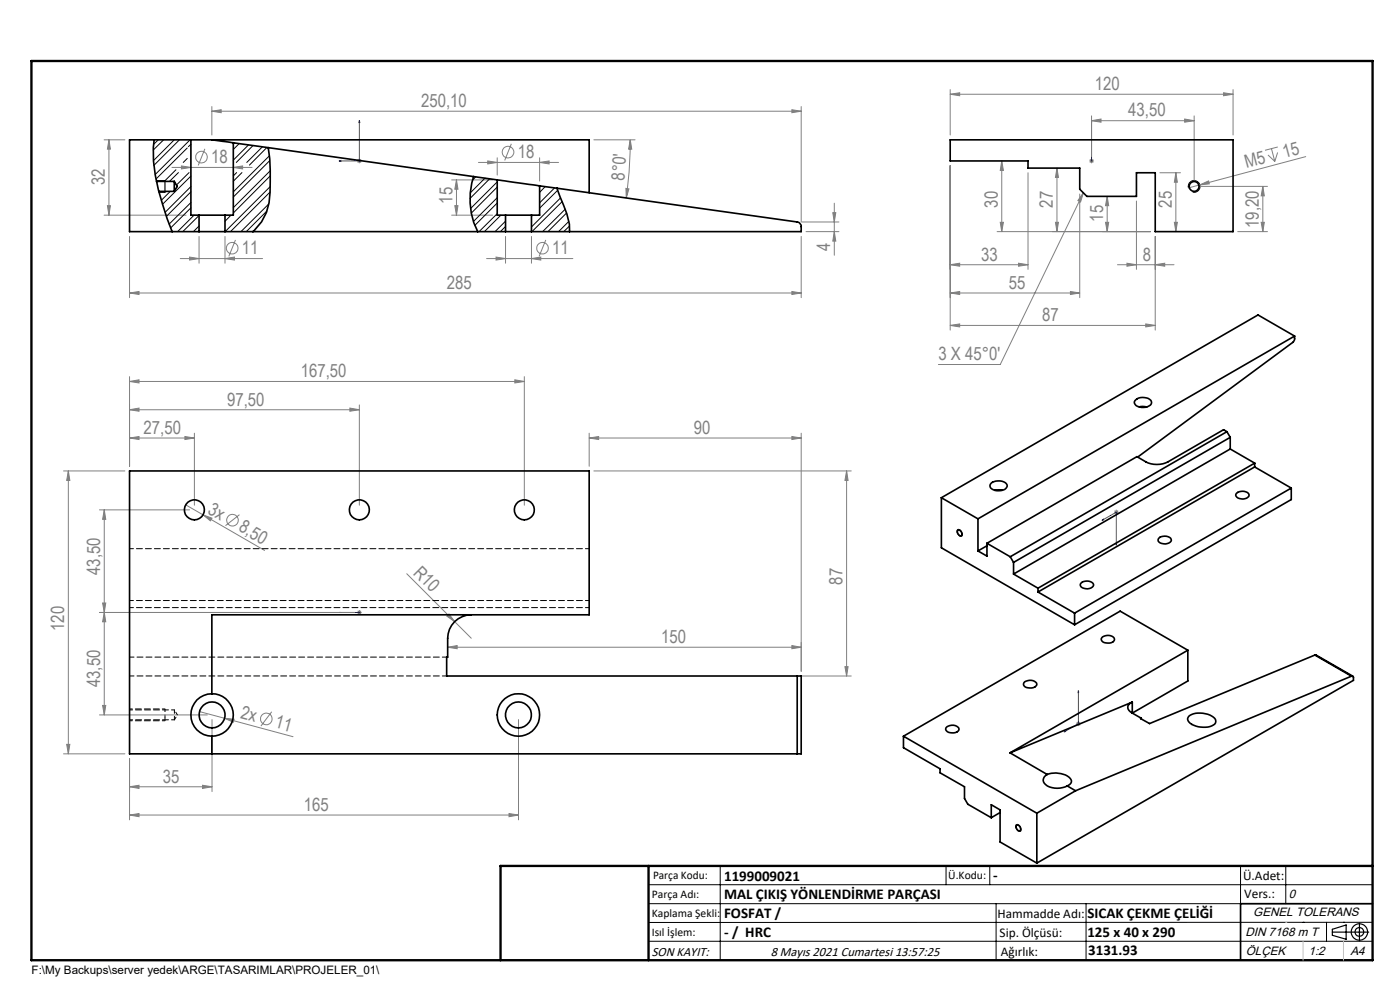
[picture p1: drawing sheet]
<svg xmlns="http://www.w3.org/2000/svg" width="297mm" height="210mm" viewBox="0 0 297 210" stroke-linecap="round" stroke-linejoin="round" font-family="sans-serif">
<g fill="none" stroke="#808080" stroke-width=".21">
<path d="M201.6 20l2-.3v.6zM201.6 19v9.6M201.6 20h60M259.6 19.7l2 .3-2 .3zM261.6 19v9.6M22.1 29.7h4.4M23.1 29.7l.3 1.9h-.6zM23.1 29.7v15.9M36.5 35.5h17M38.5 35.2l2 .3-2 .3zM43.5 31.6l-1.4 3.5M44.9 23.6l2-.3v.6z"/>
<path d="M44.9 22.6v6M44.9 23.6h125.1M49.5 35.5l2-.3v.6zM75.7 34.1h1M75.9 33.8l.7 .7M76.2 33.6v1M76.6 33.8l-.7 .7M95.8 38.2h8.7M96.8 38.2l.4 1.9h-.7zM96.8 38.2v7.4M101.5 34.5h17M103.5 34.1l2 .4-2 .3z"/>
<path d="M105.5 33.5v3.6M108.5 30.5l-1.4 3.5M114.5 34.5l2-.4v.7zM114.5 33.5v4.9M126 29.7h8.7M132.8 40l.6 .1-.5 1.9zM133.7 29.7l.3 1.9h-.6zM133.7 29.7a94.4 94.4 0 0 1-.8 12.3M168 23.3l2 .3-2 .3zM170 22.6v24.5M201.6 35.1v34.9M212.5 34.1v15"/>
<path d="M212.5 34.1l.4 2.1h-.7zM218.1 36.6v20.5M224.2 35.7l.3 1.9h-.6zM224.2 35.7v13.4M231.1 34.1h1M231.2 33.8l.7 .7M231.6 25.6l2-.3v.6zM231.6 24.6v8.6M231.6 25.6h21.7M231.6 33.6v1M231.9 33.8l-.7 .7M246.1 36.6h4.3"/>
<path d="M249.4 36.6l.4 2.1h-.7zM249.4 36.6v12.5M251.3 25.3l2 .3-2 .3zM253.3 24.6v14M254.3 39.5h14.6M254.5 39.2l1.9-.8 .1 .6zM254.5 39.2l-2.4 .7M267.9 39.5l.3 2h-.7zM267.9 39.5v9.6M269 32.9l1.4 1.3M269.7 31.5l.7 2.7M271 32.3l-.6 1.9"/>
<path d="M271.1 31.2l-2.7 .7M277 33.2l-22.5 6M22.1 45.6h17.4M22.8 43.6h.6l-.3 2zM27.5 50.2v12.9M38.2 54.8h17.5M40.2 54.5l2 .3-2 .4zM42.2 50.2v5.6M47.7 54.8l2-.3v.7zM47.7 50.2v5.6M50 50.9l-1.5 3.5M95.8 45.6h8.7"/>
<path d="M96.5 43.6h.7l-.4 2zM103.2 54.8h18.3M105.2 54.5l2 .3-2 .4zM107.2 50.2v5.6M112.7 54.8l2-.3v.7zM112.7 50.2v5.6M115.8 50.9l-1.4 3.5M170 50.2v12.9M170.1 47.1h7.9M171 49.1h7M176.7 45.1h.6l-.3 2zM177 49.1l.3 2h-.6z"/>
<path d="M177 43.1v11M201.6 56.2l2-.4v.7zM201.6 56.2h16.5M211.5 49.1h32.6M212.2 47.2h.7l-.4 1.9zM216.1 55.8l2 .4-2 .3zM223.9 47.2h.6l-.3 1.9zM229.1 41.2v21.9M229.8 40.9l-.6 2-.5-.4zM229.8 40.9l-17.6 36.4h-13.1M234.5 47.2h.7l-.3 1.9zM234.9 41.7l.3 1.9h-.7z"/>
<path d="M234.9 41.7v7.4M237.1 56.2h12M239.1 55.8l2 .4-2 .3zM241.1 42.6v14.5M245.1 56.2l2-.4v.7zM245.1 50.2v19.8M249.1 47.2h.7l-.4 1.9zM262.6 49.1h6.3M267.5 47.2h.7l-.3 1.9zM27.5 62.2l2-.4v.7zM27.5 62.2h142.5M27.5 79.9v19"/>
<path d="M111.2 79.9v27.3M168 61.8l2 .4-2 .3zM201.6 62.2l2-.4v.7zM201.6 69l2-.3v.6zM201.6 62.2h27.5M201.6 69h43.5M227.1 61.8l2 .4-2 .3zM243.1 68.7l2 .3-2 .3zM13.5 99.9h13M14.5 99.9l.3 2h-.7zM14.5 99.9v60M27.5 92.9l2-.3v.6z"/>
<path d="M27.5 86.9l2-.3v.6zM27.5 80.9l2-.3v.6zM27.5 92.9h13.7M27.5 86.9h48.7M27.5 80.9h83.7M39.2 92.6l2 .3-2 .3zM41.2 91.9v15.3M74.2 86.6l2 .3-2 .3zM76.2 85.9v21.3M109.2 80.6l2 .3-2 .3zM125 92.9l2-.3v.6zM125 92.9h45"/>
<path d="M125 91.9v7M126 99.9h54.6M168 92.6l2 .3-2 .3zM170 91.9v50.5M179.6 99.9v43.5M179.6 99.9l.3 2h-.7zM21.1 108.2h19.1M22.1 108.2v43.5M22.1 108.2l.3 2h-.6zM39.4 107.1l16.7 9.7M43.1 109.2l1.9 .7-.4 .6zM50.8 109.2l-3 2.3"/>
<path d="M236.3 108.6h1M236.5 108.3l.7 .7M236.8 108.1v1M237.2 108.3l-.7 .7M21.1 129.9h54.1M21.8 127.9h.6l-.3 2zM22.1 129.9l.3 2h-.6zM75.7 129.9h1M75.9 129.6l.7 .7M76.2 129.4v1M76.6 129.6l-.7 .7M86.3 121.7l13.7 13.7"/>
<path d="M95 137.3h75M95 137.3l2-.4v.7zM95.2 130.2l1.2 1.7-1.6-1.2zM168 136.9l2 .4-2 .3zM13.5 159.9h13M14.1 157.9h.7l-.3 2zM21.1 151.7h22.9M21.8 149.6h.6l-.3 2.1zM42.3 150.9l5.3 1.5M45 152.6v15.3M47.6 152.4l2.1 .2-.2 .6zM47.6 152.4l14.6 3.9"/>
<path d="M57.6 151l-2.2 3M110 152.6v21.3M170.1 143.4h10.5M179.2 141.4h.7l-.3 2zM228.3 153.5h1M228.4 153.2l.7 .7M228.8 153v1M229.1 153.2l-.7 .7M27.5 172.9l2-.3v.6zM27.5 166.9l2-.3v.6zM27.5 160.9v13M27.5 172.9h82.5"/>
<path d="M27.5 166.9h17.5M43 166.6l2 .3-2 .3zM108 172.6l2 .3-2 .3z"/>
<circle cx="42.8" cy="33.3" r="1.23"/>
<circle cx="107.8" cy="32.3" r="1.24"/>
<circle cx="49.3" cy="52.7" r="1.23"/>
<circle cx="115.1" cy="52.7" r="1.23"/>
<circle cx="49.3" cy="110.3" r="1.24"/>
<circle cx="56.5" cy="152.5" r="1.23"/>
</g>
<g fill="none" stroke="#000" stroke-width=".21">
<path d="M33.2 38.3h1.8M252.1 39.9a1.23 1.23 0 0 1 1.1-1.6 1.23 1.23 0 0 1 1.4 1.3 1.23 1.23 0 0 1-1.6 1.1M33.8 40.8h1.2M203.1 112.4a.9 .9 0 0 1 .9 .4 .9 .9 0 0 1 0 1 1 1 0 0 1-.9-1.4zM215.5 175a.89 .89 0 0 1 1 .3 .89 .89 0 0 1 0 1 1 1 0 0 1-1-1.3zM137.6 187.7h153.6M137.6 191.7h153.6M137.6 199.7h153.6M152.8 183.7v20M200.7 183.7v4M210 183.7v4M211.3 191.7v12"/>
<path d="M230.4 191.7v12M263.2 183.7v20M272.8 183.7v8M276.4 195.6h.1M281.4 195.6v4.1M285 195.6h.1M291.2 195.6l-153.6 .1"/>
</g>
<g fill="none" stroke="#000" stroke-width=".25">
<path d="M35 38.3v2.5M282.6 197.7h7.8M282.6 197.1l3-.9v3l-3-.8zM288.4 195.8v3.8M106.2 203.7h185"/>
<circle cx="288.4" cy="197.7" r="1.74"/>
<circle cx="288.4" cy="197.7" r=".93"/>
</g>
<path d="M35 152.1v.8" fill="none" stroke="#000" stroke-width=".21" stroke-dasharray="1.3 .6" stroke-dashoffset=".4" stroke-linecap="butt"/>
<path d="M35 150.4v1.2" fill="none" stroke="#000" stroke-width=".21" stroke-dasharray="1.3 .6" stroke-dashoffset=".6" stroke-linecap="butt"/>
<g fill="none" stroke="#00f" stroke-width=".21">
<path d="M71.9 34.1l.5-.1v.2zM76.2 25.6l.1 .4h-.2zM76.2 25.6v8.5h-4.3M231.6 25.6v8.5M231.6 34v.2zM231.6 25.6v.4v-.4M231.6 34.1h.1M233.8 110.4l3-1.8v7M233.8 110.4l.3-.3v.2zM236.7 115.3l.2-.1-.1 .4zM71.9 129.9h.5h-.5M71.9 129.9h4.3"/>
<path d="M76.1 129.9h.2zM76.2 129.9h.1M225.7 155.2l.4-.2v.2zM228.8 146.5v7l-3.1 1.7M228.8 146.5v.3l-.1 .1z"/>
</g>
<path d="M27.5 152.9h7.5M35 150.4h-7.5" fill="none" stroke="#000" stroke-width=".21" stroke-dasharray="1.3 .6" stroke-dashoffset=".7"/>
<path d="M35 151.6v.5" fill="none" stroke="#000" stroke-width=".21" stroke-dasharray="1.3 .6"/>
<path d="M291.2 191.7h-28v12" fill="none" stroke="#000" stroke-width=".35"/>
<path d="M6.7 12.9h284.5v190.8h-284.5zM137.6 183.7v20M291.2 183.7h-185v20" fill="none" stroke="#000" stroke-width=".5"/>
<path d="M276.4 199.7v4M285 199.7v4" fill="none" stroke="#c0c0c0" stroke-width=".21"/>
<path d="M272.8 195.6h.1" fill="none" stroke="#c0c0c0" stroke-width=".25"/>
<g fill="#00f">
<path d="M71.9 34.1l.5 .1v-.2zM76.2 25.6l-.1 .4h.2z"/>
<path d="M225.7 155.2h.4v-.2zM228.8 146.5l-.1 .4 .1-.1zM233.8 110.4l.3-.3v.2zM236.7 115.3l.2-.1-.1 .4zM231.6 34v.2zM231.6 25.6v.4z"/>
<path d="M71.9 129.9h.5zM76.1 129.9h.2z"/>
</g>
<g fill="#808080">
<path d="M95.2 130.2l1.2 1.7-1.6-1.2z"/>
<path d="M254.5 39.2l1.9-.8 .1 .6z"/>
<path d="M43.1 109.2l1.9 .7-.4 .6z"/>
<path d="M47.6 152.4l2.1 .2-.2 .6z"/>
<path d="M168 23.3l2 .3-2 .3zM44.9 23.6l2-.3v.6z"/>
<path d="M38.5 35.2l2 .3-2 .3zM49.5 35.5l2-.3v.6zM103.5 34.1l2 .4-2 .3zM114.5 34.5l2-.4v.7zM105.2 54.5l2 .3-2 .4zM112.7 54.8l2-.3v.7zM201.6 20l2-.3v.6zM259.6 19.7l2 .3-2 .3zM201.6 56.2l2-.4v.7zM216.1 55.8l2 .4-2 .3zM201.6 62.2l2-.4v.7zM227.1 61.8l2 .4-2 .3zM201.6 69l2-.3v.6zM243.1 68.7l2 .3-2 .3zM239.1 55.8l2 .4-2 .3zM245.1 56.2l2-.4v.7zM231.6 25.6l2-.3v.6zM251.3 25.3l2 .3-2 .3zM229.8 40.9l-.6 2-.5-.4z"/>
<path d="M95 137.3l2-.4v.7zM168 136.9l2 .4-2 .3z"/>
<path d="M40.2 54.5l2 .3-2 .4zM47.7 54.8l2-.3v.7z"/>
<path d="M168 61.8l2 .4-2 .3zM27.5 62.2l2-.4v.7z"/>
<path d="M27.5 92.9l2-.3v.6zM39.2 92.6l2 .3-2 .3zM27.5 86.9l2-.3v.6zM74.2 86.6l2 .3-2 .3zM27.5 80.9l2-.3v.6zM109.2 80.6l2 .3-2 .3zM27.5 172.9l2-.3v.6zM108 172.6l2 .3-2 .3z"/>
<path d="M125 92.9l2-.3v.6zM168 92.6l2 .3-2 .3z"/>
<path d="M43 166.6l2 .3-2 .3zM27.5 166.9l2-.3v.6z"/>
<path d="M132.8 40l.6 .1-.5 1.9zM133.7 29.7l.3 1.9h-.6z"/>
<path d="M21.8 127.9h.6l-.3 2zM22.1 108.2l.3 2h-.6zM21.8 149.6h.6l-.3 2.1zM22.1 129.9l.3 2h-.6zM212.2 47.2h.7l-.4 1.9zM212.5 34.1l.4 2.1h-.7z"/>
<path d="M249.1 47.2h.7l-.4 1.9zM249.4 36.6l.4 2.1h-.7zM234.5 47.2h.7l-.3 1.9zM234.9 41.7l.3 1.9h-.7zM223.9 47.2h.6l-.3 1.9zM224.2 35.7l.3 1.9h-.6z"/>
<path d="M176.7 45.1h.6l-.3 2zM177 49.1l.3 2h-.6zM23.1 29.7l.3 1.9h-.6zM22.8 43.6h.6l-.3 2zM96.8 38.2l.4 1.9h-.7zM96.5 43.6h.7l-.4 2zM179.6 99.9l.3 2h-.7zM179.2 141.4h.7l-.3 2z"/>
<path d="M267.9 39.5l.3 2h-.7zM267.5 47.2h.7l-.3 1.9z"/>
<path d="M14.5 99.9l.3 2h-.7zM14.1 157.9h.7l-.3 2z"/>
</g>
<g fill="none" stroke="#000" stroke-width=".21">
<path d="M33.6 29.7l-1 .9M34.7 29.7l-2.2 2.1M37 29.7l-4.4 4.4M37.3 36l-2.4 2.5M37.9 36.6l-2 1.9M38.1 29.7l-5.5 5.4M39.7 33.6l-.8 .9M39.7 31.4l-6.6 6.6M40.1 36.6l-2.7 2.7M40.3 29.7l-7.4 7.3M40.5 39.6l-5.5 5.4M40.5 37.4l-6 5.9"/>
<path d="M40.5 30.6l-.5 .5M49.7 30.3l-.2 .3M50.2 36.6l-.7 .7M50.7 30.5l-1.2 1.2M51.3 36.6l-1.8 1.8M52.7 30.8l-3.2 3.2M53.7 30.9l-3.6 3.6M55.7 31.1l-3.3 3.4M56.6 31.3l-3.7 3.7M57.1 33l-7.6 7.7M57.2 34.1l-7.7 7.7M57.3 36.2l-7.8 7.9"/>
<path d="M57.3 39.6l-9.5 9.5M57.3 37.3l-7.8 7.9M100.9 37.5l-.6 .7M102.9 37.8l-3.1 3.1M103.9 37.9l-4.2 4.2M105.5 38.6l-5.7 5.6M105.5 39.7l-5.5 5.5M114.7 39.5l-.2 .2M115.7 39.6l-1.2 1.2M117.7 39.9l-3.2 3.1M33.9 40.6l-.2 .1M36.1 40.6l-1.9 1.9"/>
<path d="M40.5 43l-4.6 4.5M40.5 40.7l-5.2 5.2M40.5 44.1l-4.3 4.3M41.2 45.6l-3.5 3.5M42.2 47.9l-1.2 1.2M42.2 45.7l-3.4 3.4M42.2 49.1h.1M47.9 45.6l-.2 .2M49 45.6l-1.3 1.3M56.6 44.8l-4.4 4.3M57 43.3l-5.9 5.8M57.3 40.7l-8.4 8.4"/>
<path d="M105.5 41.9l-5.1 5.1M105.5 45.3l-3.9 3.8M105.5 43.1l-4.8 4.7M106.3 45.6l-3.5 3.5M107.2 46.9l-2.2 2.2M107.2 48l-1 1.1M113 45.6l-.3 .3M118.3 40.4l-3.8 3.8M118.9 42l-6.2 6.1M119.2 42.8l-6.3 6.3M119.9 44.4l-4.8 4.7M120.2 45.2l-4 3.9"/>
<path d="M120.7 46.9l-2.2 2.2M120.8 47.9l-1.2 1.2"/>
</g>
<g fill="none" stroke="#000" stroke-width=".35">
<path d="M32.7 29.7a29.2 29.2 0 0 0 1.8 13.7l2 5.7M33.2 38.5h3.8M37 38.5v2.1M37 38.5l.6 1-.6 1.1M40.5 29.7h4.4M40.5 29.7h-13v19.4h14.7M40.5 29.7v15.9h1.7M44.9 29.7l4.6 .6M44.9 29.7h80.1v11.2M49.5 30.3v15.3h-1.8M49.5 30.3l7.4 1M56.9 31.3a47.1 47.1 0 0 1 .2 11.7 10.3 10.3 0 0 1-3.4 6.1"/>
<path d="M56.9 31.3l48.6 6.9M100.5 37.5a15.3 15.3 0 0 0 .9 11.6M105.5 38.2l9 1.2M105.5 38.2v7.4h1.7M114.5 39.4v6.2h-1.8M114.5 39.4l3.6 .5M118.1 39.9l51 7.2a1.05 1.05 0 0 1 .9 1v1h-57.3M118.1 39.9l.7 1.9a16.8 16.8 0 0 1 2 7.3M201.6 29.7h60v19.4h-16.5v-12.5h-4v5.1h-10.5l-1.5-1.6v-4.4h-11v-1.6h-16.5zM33.7 40.6h3.3M42.2 45.6h5.5M42.2 49.1h5.5"/>
<path d="M42.2 45.6v3.5M47.7 49.1h59.5M47.7 45.6v3.5M107.2 45.6h5.5M107.2 49.1h5.5M107.2 45.6v3.5M112.7 45.6v3.5M274.6 71.3v.8l-.4 .5-32.9 24.4M274.6 71.3l-67.1 38.8M274.6 71.3l-7.7-4.5-67.2 38.8M240.9 84.8a2.39 2.39 0 0 1 3.4 .4 1.13 1.13 0 0 1-1.3 1.2 1.82 1.82 0 0 1-2.4-1.1zM241.7 86.3h1.6"/>
<path d="M260.3 91.6l-.7-.5-11.8 6.9a5.2 5.2 0 0 1-4.7 0l-1.9-1.1-31.8 18.3M260.3 91.6l-46 26.5M260.3 91.6l.7 1.2M261 95.2l-46 26.6M261 95.2l5.2 3M261 92.8l-46 26.5M261 92.8v2.4M266.2 99.1l-46 26.5M266.2 99.1l7.7 4.4M266.2 98.2l-46 26.6M266.2 98.2v.9M199.7 105.6v10.6l28.3 16.3"/>
<path d="M199.7 105.6l7.8 4.5M203.2 112.4a.83 .83 0 0 1 .7 1.3 .83 .83 0 0 1-.7-1.3zM207.5 110.1v6.8M209.4 115.2v2.8l-1.9-1.1M209.4 115.2l4.9 2.9M209.4 115.8l-1.9 1.1M210.3 102.5a2.44 2.44 0 0 1 3.3 .4 1.32 1.32 0 0 1-1.7 1.2l-1.2-.2a.82 .82 0 0 1-.4-1.4zM211 104h1.6M214.3 118.1l.7 1.2M215 119.3v2.5M245.9 114.2a1.82 1.82 0 0 1 2.6 .2 1.37 1.37 0 0 1-2 .9 .69 .69 0 0 1-.7-.4 .69 .69 0 0 1 .1-.7zM262.3 104.6a1.86 1.86 0 0 1 2.7 .3 1.37 1.37 0 0 1-2 .9 .71 .71 0 0 1-.7-.4 .71 .71 0 0 1 0-.8z"/>
<path d="M273.9 103.5v2.5l-45.9 26.5M273.9 103.5l-45.9 26.6M100 130.4a5 5 0 0 0-5 5v4h-.2v4h74.3M215 121.8l5.2 3M220.2 124.8v.8M220.2 125.6l7.8 4.5M228 130.1v2.4M229.3 123.7a1.86 1.86 0 0 1 2.7 .3 1.4 1.4 0 0 1-2 .8 .71 .71 0 0 1-.7-.4 .71 .71 0 0 1 0-.7zM233.9 135.1a1.74 1.74 0 0 1 2.5 .5 1.55 1.55 0 0 1-2.2 .7 .67 .67 0 0 1-.5-.5 .67 .67 0 0 1 .2-.7zM252 137.9l-14.4-8.3-45.9 26.6M252 137.9l-37.7 21.8M252 137.9v6.6l-11.8 6.8"/>
<path d="M278.9 139l.3-.1 7.8 4.5M278.9 139l-35 14.5-1.9-1.1h.1M278.9 139l7.8 4.4M44.9 147.2a4.5 4.5 0 0 0-4.4 4.5 4.5 4.5 0 0 0 4.4 4.5M44.9 147.2a4.5 4.5 0 0 1 4.6 4.5 4.5 4.5 0 0 1-4.6 4.5M44.9 147.2v-16.8h80.1v-30.5h-97.5v60h141.6M44.9 156.2v3.7M169.1 143.4h.9v16.5h-.9M169.1 143.4v16.5M191.7 156.2v2.4l7.7 4.5v.8l5.2 3v2.5l.7 1.2 5 2.9M191.7 156.2l28.3 16.3M200.7 154.4a1.72 1.72 0 0 1 2.7 .2 1.63 1.63 0 0 1-2.4 .6 .59 .59 0 0 1-.3-.8z"/>
<path d="M214.3 159.7l7.8 4.6M217.4 144.6a1.79 1.79 0 0 1 2.6 .5 1.67 1.67 0 0 1-2.9 .2zM240.2 148.9a1.19 1.19 0 0 0-.9 1.2 1.19 1.19 0 0 0 .9 1.2M240.2 151.3l1.9 1.1M240.2 148.9l-25.9 10.8M240.2 148.9v2.4M242.1 152.4v.1M252.2 151.9a4.6 4.6 0 0 1 5.6 .7 1 1 0 0 1-.7 1.4 4.6 4.6 0 0 1-5-1.1 .79 .79 0 0 1 .1-1zM286.7 143.4h.2l.2 .2v.7l-67.1 38.8M286.7 143.4l-58.5 24.3M210.3 173.5v-2.8l1.9 1.1v6.8l7.8 4.5M212.2 172.4l-1.9 1.1"/>
<path d="M215.7 175a.72 .72 0 0 1 .7 .5 .72 .72 0 0 1-.1 .8l-.6-.5-.2-.4zM220 172.5v10.6M222.1 164.3a1.29 1.29 0 0 0-.8 1.2 1.29 1.29 0 0 0 .9 1.2 4.8 4.8 0 0 0 4.2 0M222.1 164.3a4.6 4.6 0 0 1 5.1 1 1 1 0 0 1-.8 1.4M226.4 166.7l1.8 1M228.2 167.7l-8.2 4.8"/>
<circle cx="253.3" cy="39.6" r="1.05"/>
<circle cx="41.2" cy="108.1" r="2.12"/>
<circle cx="76.2" cy="108.1" r="2.12"/>
<circle cx="111.2" cy="108.1" r="2.12"/>
<circle cx="45" cy="151.7" r="2.75"/>
<circle cx="110" cy="151.7" r="4.5"/>
<circle cx="110" cy="151.7" r="2.75"/>
</g>
<path d="M27.5 116.4h97.5M27.5 127.4h97.5M125 128.9h-97.5M37 150.6v2.1" fill="none" stroke="#000" stroke-width=".21" stroke-dasharray="1.3 .6" stroke-dashoffset=".5"/>
<path d="M94.8 139.4h-67.3M94.8 143.4h-67.3" fill="none" stroke="#000" stroke-width=".21" stroke-dasharray="1.3 .6" stroke-dashoffset=".3"/>
<path d="M27.5 152.7h9.5M37 150.6h-9.5M37 152.7l.6-1.1M37.6 151.6l-.6-1" fill="none" stroke="#000" stroke-width=".21" stroke-dasharray="1.3 .6" stroke-dashoffset=".6"/>
<g font-size="3.9" fill="#808080">
<text x="89.3" y="22.7">250,10</text>
<text x="232.2" y="19.1">120</text>
<text x="239.3" y="24.7">43,50</text>
<text x="44.8" y="34.6">18</text>
<text x="109.8" y="33.6">18</text>
<text x="264.4" y="35.7" transform="rotate(-15 264.4 35.7)">M5</text>
<text x="272.5" y="33.5" transform="rotate(-15 272.5 33.5)">15</text>
<text x="22.2" y="39.2" transform="rotate(-90 22.2 39.2)">32</text>
<text x="132.5" y="38.3" transform="rotate(-86 132.5 38.3)">8°0'</text>
<text x="96" y="43.2" transform="rotate(-90 96 43.2)">15</text>
<text x="211.7" y="44" transform="rotate(-90 211.7 44)">30</text>
<text x="223.4" y="44" transform="rotate(-90 223.4 44)">27</text>
<text x="234" y="47" transform="rotate(-90 234 47)">15</text>
<text x="248.6" y="44" transform="rotate(-90 248.6 44)">25</text>
<text x="51.3" y="54">11</text>
<text x="117.1" y="54">11</text>
<text x="176.1" y="53.2" transform="rotate(-90 176.1 53.2)">4</text>
<text x="267" y="48.4" transform="rotate(-90 267 48.4)">19,20</text>
<text x="208.1" y="55.3">33</text>
<text x="242.4" y="55.3">8</text>
<text x="94.8" y="61.3">285</text>
<text x="214" y="61.3">55</text>
<text x="221.1" y="68.1">87</text>
<text x="199.1" y="76.4">3 X 45°0'</text>
<text x="63.8" y="80">167,50</text>
<text x="48.2" y="86">97,50</text>
<text x="30.5" y="92">27,50</text>
<text x="147.2" y="92">90</text>
<text x="43.9" y="108.7" transform="rotate(30 43.9 108.7)">3x</text>
<text x="50.4" y="112.5" transform="rotate(30 50.4 112.5)">8,50</text>
<text x="21.3" y="122" transform="rotate(-90 21.3 122)">43,50</text>
<text x="87.5" y="121.7" transform="rotate(45 87.5 121.7)">R10</text>
<text x="178.7" y="124" transform="rotate(-90 178.7 124)">87</text>
<text x="13.6" y="133.9" transform="rotate(-90 13.6 133.9)">120</text>
<text x="140.3" y="136.4">150</text>
<text x="21.3" y="145.8" transform="rotate(-90 21.3 145.8)">43,50</text>
<text x="50.9" y="152.3" transform="rotate(15 50.9 152.3)">2x</text>
<text x="58.1" y="154.3" transform="rotate(15 58.1 154.3)">11</text>
<text x="34.6" y="166">35</text>
<text x="64.5" y="172">165</text>
</g>
<g font-size="3.2">
<text x="153.6" y="186.8">1199009021</text>
<text x="153.6" y="190.8">MAL ÇIKIŞ YÖNLENDİRME PARÇASI</text>
<text x="210.7" y="186.6">-</text>
<text x="153.6" y="194.8">FOSFAT /</text>
<text x="230.7" y="194.8">SICAK ÇEKME ÇELİĞİ</text>
<text x="153.6" y="198.8">- / HRC</text>
<text x="230.7" y="198.7">125 x 40 x 290</text>
<text x="230.8" y="202.6">3131.93</text>
</g>
<g font-size="2.8">
<text x="263.7" y="186.7">Ü.Adet:</text>
<text x="263.9" y="190.5">Vers.:</text>
<text x="211.6" y="194.8">Hammadde Adı:</text>
<text x="138.3" y="202.8">SON KAYIT:</text>
<text x="163.5" y="202.8">8 Mayıs 2021 Cumartesi 13:57:25</text>
<text x="212.1" y="198.7">Sip. Ölçüsü:</text>
<text x="212.3" y="202.7">Ağırlık:</text>
</g>
<g font-size="2.6">
<text x="273.4" y="190.4">0</text>
<text x="265.9" y="194.4">GENEL TOLERANS</text>
<text x="264.2" y="198.5">DIN 7168 m T</text>
<text x="264.3" y="202.6">ÖLÇEK</text>
<text x="277.6" y="202.6">1:2</text>
<text x="286.5" y="202.6">A4</text>
</g>
<g font-size="2.5">
<text x="138.3" y="190.5">Parça Adı:</text>
<text x="138.5" y="186.5">Parça Kodu:</text>
<text x="201.2" y="186.5">Ü.Kodu:</text>
<text x="138.3" y="194.5">Kaplama Şekli:</text>
<text x="138.3" y="198.6">Isıl İşlem:</text>
<text x="6.7" y="206.7">F:\My Backups\server yedek\ARGE\TASARIMLAR\PROJELER_01\</text>
</g>
</svg>
